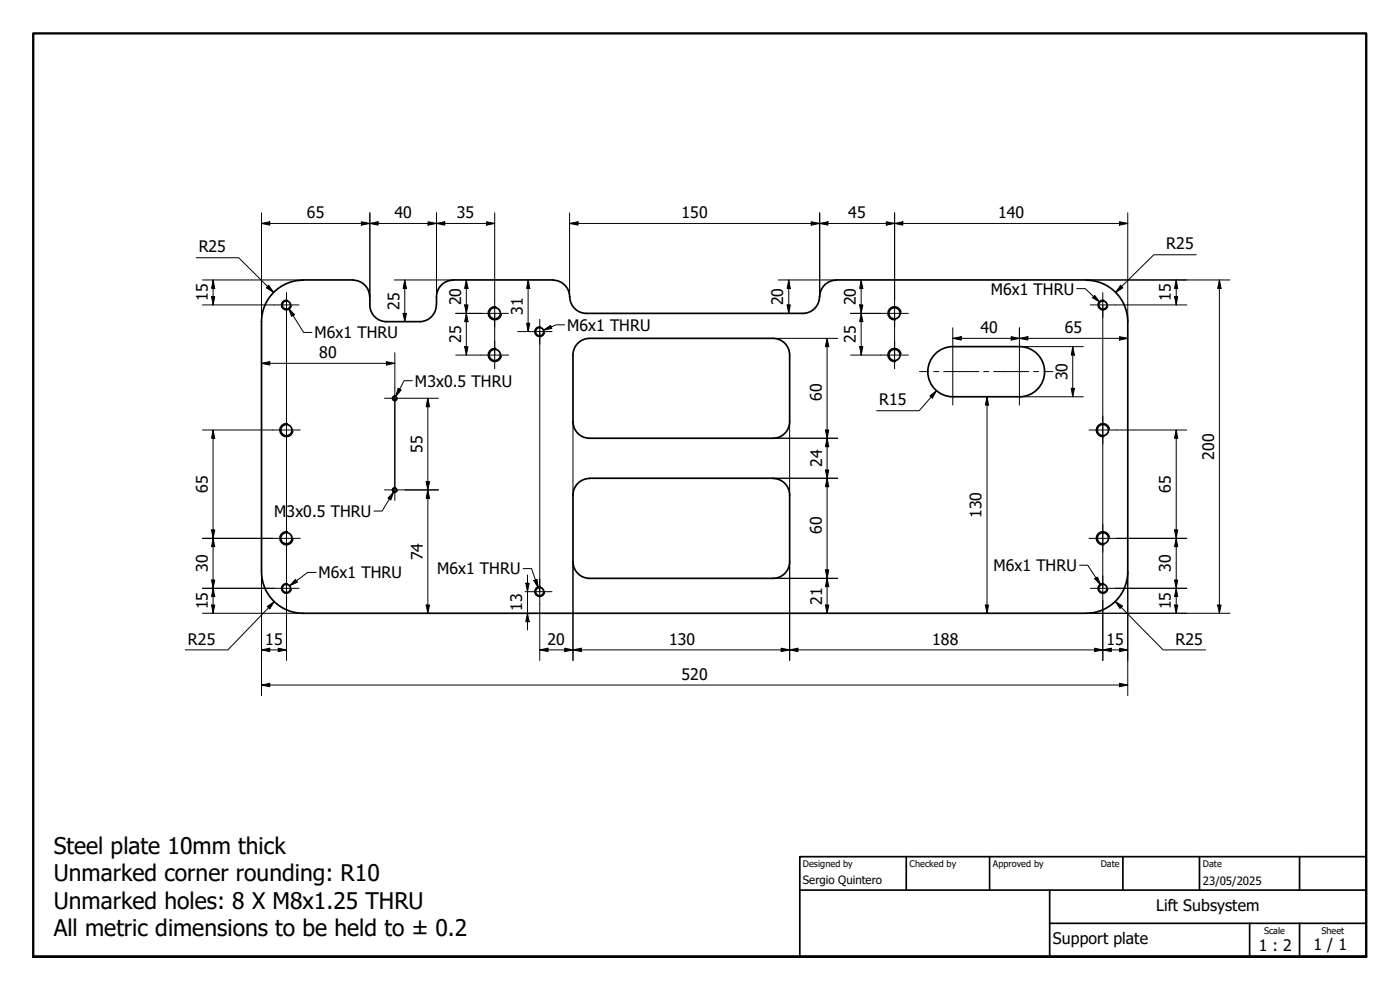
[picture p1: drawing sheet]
<svg xmlns="http://www.w3.org/2000/svg" width="420mm" height="297mm" viewBox="0 0 420 297" stroke-linecap="round" stroke-linejoin="round" font-family="sans-serif">
<!-- layer: Visible (ISO) -->
<g fill="none" stroke="#000" stroke-width=".51">
<path d="M78.5 96.5v75a12.5 12.5 0 0 0 12.5 12.5M91 84.1a12.5 12.5 0 0 0-12.5 12.4M91 84h15M106 84.1a5 5 0 0 1 4.9 4.9M111 89v2.5M111 91.5a5 5 0 0 0 5 5M130.9 91.5a5 5 0 0 1-4.9 5h-10M131 89v2.5M131 89a5 5 0 0 1 5-4.9l30-.1a5.1 5.1 0 0 1 4.9 5M171 89a5 5 0 0 0 5 5M176 94h65M245.9 89a5 5 0 0 1-4.9 5"/>
<path d="M325.9 84l-74.9 .1a5 5 0 0 0-5 4.9M326 84.1a12.5 12.5 0 0 1 12.5 12.4M338.5 96.5v75a12.5 12.5 0 0 1-12.5 12.5M176.9 101.5a5 5 0 0 0-4.9 5v20M177 101.5h55a5 5 0 0 1 5 5v20M285.9 104h20.1a7.5 7.5 0 0 1 7.5 7.5 7.5 7.5 0 0 1-7.5 7.5h-20.1M286 104a7.5 7.5 0 0 0-7.6 7.5 7.5 7.5 0 0 0 7.6 7.5M172 126.5a5 5 0 0 0 4.9 5M237 126.5a5 5 0 0 1-5 5h-55M172 148.5v20a5 5 0 0 0 4.9 5M176.9 143.6a5 5 0 0 0-4.9 4.9M177 143.5l55 .1a5 5 0 0 1 5 4.9"/>
<path d="M237 148.5v20a5 5 0 0 1-5 5h-55M91 184h234.9"/>
<circle cx="85.9" cy="91.5" r="1.24"/>
<circle cx="148.5" cy="94" r="1.68"/>
<circle cx="162" cy="99.5" r="1.24"/>
<circle cx="268.4" cy="94" r="1.68"/>
<circle cx="331" cy="91.5" r="1.24"/>
<circle cx="118.5" cy="119.5" r=".6"/>
<circle cx="148.5" cy="106.5" r="1.68"/>
<circle cx="268.4" cy="106.5" r="1.68"/>
<circle cx="85.9" cy="129" r="1.68"/>
<circle cx="331" cy="129" r="1.68"/>
<circle cx="118.5" cy="147" r=".6"/>
<circle cx="85.9" cy="176.5" r="1.24"/>
<circle cx="85.9" cy="161.5" r="1.68"/>
<circle cx="162" cy="177.5" r="1.24"/>
<circle cx="331" cy="176.5" r="1.24"/>
<circle cx="331" cy="161.5" r="1.68"/>
</g>
<!-- layer: Visible Narrow (ISO) -->
<g fill="none" stroke="#000" stroke-width=".38">
<path d="M86.2 90.1a1.49 1.49 0 0 0-1.7 1.2 1.49 1.49 0 0 0 1.2 1.7 1.49 1.49 0 0 0 1.7-1.2M148.8 92a2 2 0 0 0-2.3 1.7 2 2 0 0 0 1.6 2.3 2 2 0 0 0 2.4-1.7M162.2 98.1a1.49 1.49 0 0 0-1.7 1.2 1.49 1.49 0 0 0 1.2 1.7 1.49 1.49 0 0 0 1.7-1.2M270.4 93.7a2 2 0 0 0-2.3-1.7 2 2 0 0 0-1.6 2.3 2 2 0 0 0 2.3 1.7M331.3 90.1a1.49 1.49 0 0 0-1.8 1.2 1.49 1.49 0 0 0 1.2 1.7 1.49 1.49 0 0 0 1.8-1.2M118.6 118.8a.73 .73 0 0 0-.9 .6 .73 .73 0 0 0 .6 .8 .73 .73 0 0 0 .9-.5M148.8 104.5a2 2 0 0 0-2.3 1.7 2 2 0 0 0 1.6 2.3 2 2 0 0 0 2.4-1.6M270.4 106.2a2 2 0 0 0-2.3-1.7 2 2 0 0 0-1.6 2.4 2 2 0 0 0 2.3 1.6M86.3 127.1a2 2 0 0 0-2.3 1.6 2 2 0 0 0 1.6 2.3 2 2 0 0 0 2.3-1.6M333 128.7a2 2 0 0 0-2.4-1.6 2 2 0 0 0-1.6 2.3 2 2 0 0 0 2.3 1.6M86.3 159.5a2 2 0 0 0-2.3 1.7 2 2 0 0 0 1.6 2.3 2 2 0 0 0 2.3-1.7M118.6 146.3a.73 .73 0 0 0-.9 .6 .73 .73 0 0 0 .6 .8 .73 .73 0 0 0 .9-.6"/>
<path d="M86.2 175.1a1.49 1.49 0 0 0-1.7 1.2 1.49 1.49 0 0 0 1.2 1.7 1.49 1.49 0 0 0 1.7-1.2M162.2 176a1.49 1.49 0 0 0-1.7 1.2 1.49 1.49 0 0 0 1.2 1.8 1.49 1.49 0 0 0 1.7-1.2M331.3 175.1a1.49 1.49 0 0 0-1.8 1.2 1.49 1.49 0 0 0 1.2 1.7 1.49 1.49 0 0 0 1.8-1.2M333 161.2a2 2 0 0 0-2.4-1.7 2 2 0 0 0-1.6 2.3 2 2 0 0 0 2.3 1.7"/>
</g>
<!-- layer: Title (ISO) -->
<path d="M240 257h170v30.1h-170zM272 257v10.1M297 257v10.1M337 257v10.1M360 257v10.1M390 257v10.1M240 267.1h170M315 277h95M315 267.1v20M375 277v10.1M390 277v10.1" fill="none" stroke="#000" stroke-width=".51"/>
<!-- layer: Border (ISO) -->
<path d="M10 287.1v-277.1h400v277.1h-400h400" fill="none" stroke="#000" stroke-width=".7"/>
<!-- layer: Sketch Geometry (ISO) -->
<path d="M86 91.5v85M148.5 94v12.5M162 99.5v78M268.5 94v12.5M331 91.5v85M118.5 119.5v27.5M172 126.5v22M237 126.5v22" fill="none" stroke="#000" stroke-width=".3"/>
<!-- layer: Center Mark (ISO) -->
<g fill="none" stroke="#000" stroke-width=".3">
<path d="M82.2 91.5h7.5M86 87.8v7.4M148.5 89.8v4.2h-4.2M152.6 94h-4.1v4.2M158.2 99.5h7.5M162 95.8v7.4M264.3 94h8.3M268.5 89.8v8.4M327.2 91.5h7.5M331 87.8v7.4M115.4 119.5h6.2M118.5 116.4v6.2"/>
<path d="M144.3 106.5h8.4M148.5 102.3v8.4M264.3 106.5h8.3M268.5 102.3v8.4M285.9 101.5v20M305.9 101.5v20M81.8 129h8.3M86 124.8v8.4M326.8 129h8.4M331 124.8v8.4M86 157.3v8.4M115.4 147h6.2"/>
<path d="M118.5 143.9v6.3M331 157.3v8.4M81.8 161.5h8.3M82.2 176.5h7.5M86 172.8v7.5M158.2 177.5h7.5M162 173.8v7.5M326.8 161.5h8.4M327.2 176.5h7.5M331 172.8v7.5"/>
</g>
<!-- layer: Symbol (ISO) -->
<g fill="none" stroke="#000" stroke-width=".3">
<path d="M86.6 92.6l1.8 1.8-.9 .5zM86.6 92.6l4.5 7.1h2.5M163.1 99l2.1-1.4 .4 .9zM169.4 97.5h-2.5l-3.8 1.5M323.2 86.6h2.5l4.4 4.1M328.5 88.6l1.6 2.1-2.2-1.4zM119.5 116.5l.9 .5-1.7 2zM123.8 114.2h-2.5l-2.6 4.8M118.2 147.6l-.9 2.4-.8-.5zM118.2 147.6l-3.5 5.7h-2.5M88.6 173.8l.7 .9-2.4 1.1zM94.9 171.8h-2.6l-5.4 4"/>
<path d="M157 170.6h2.5l2 5.8M160.2 174.2l1-.4 .3 2.6zM324 169.6h2.5l3.8 5.9M328.5 173.7l.9-.5 .9 2.3z"/>
</g>
<path d="M86.6 92.6l1.8 1.8-.9 .5zM163.1 99l2.1-1.4 .4 .9zM328.5 88.6l1.6 2.1-2.2-1.4zM119.5 116.5l.9 .5-1.7 2zM118.2 147.6l-.9 2.4-.8-.5zM88.6 173.8l.7 .9-2.4 1.1zM160.2 174.2l1-.4 .3 2.6zM328.5 173.7l.9-.5 .9 2.3z" fill="#000"/>
<!-- layer: Centerline (ISO) -->
<path d="M276 111.5h2.7M280.2 111.5h1.5M283.2 111.5h10.6M295.2 111.5h1.5M298.2 111.5h10.5M310.2 111.5h1.5M313.2 111.5h2.8" fill="none" stroke="#000" stroke-width=".3"/>
<!-- layer: Dimension (ISO) -->
<g fill="none" stroke="#000" stroke-width=".3">
<path d="M58.9 77.3h12.7l10.5 10.4M78.5 67l2.5-.5v1zM78.5 67h70M78.5 63.9v32.6M108.5 66.5l2.5 .5-2.5 .5zM111 67l2.5-.5v1zM111 63.9v25.1M128.5 66.5l2.5 .5-2.5 .5zM131 67l2.5-.5v1zM131 63.9v25.1M146 66.5l2.5 .5-2.5 .5zM148.5 63.9v25.9"/>
<path d="M170.9 67l2.6-.5v1zM170.9 67h167.6M170.9 63.9v25.1M243.5 66.5l2.5 .5-2.5 .5zM246 67l2.5-.5v1zM246 63.9v25.1M266 66.5l2.5 .5-2.5 .5zM268.5 67l2.5-.5v1zM268.5 63.9v25.9M336 66.5l2.5 .5-2.5 .5zM338.5 63.9v32.6M359 76.4h-12.7l-11.5 11.3"/>
<path d="M60.8 84h30.2M60.8 91.5h21.4M63.5 89h1l-.6 2.5zM63.9 84l.6 2.5h-1zM63.9 84v7.5M80.6 85.6l1.5 2.1-2.2-1.4zM118.3 84h17.7M121 94h1l-.5 2.5zM121.5 84l.5 2.5h-1zM121.5 84v12.5M136.8 94h7.5M139.4 91.5h1.1l-.5 2.5z"/>
<path d="M140 84l.5 2.5h-1.1zM140 94l.5 2.5h-1.1zM140 84v22.5M155.3 99.5h2.9M158.1 97h.9l-.5 2.5zM158.5 84l.5 2.5h-.9zM158.5 84v15.5M233.6 84h17.4M236.2 91.5h1l-.5 2.5zM236.7 84l.5 2.5h-1zM236.7 84v10M255.3 94h9"/>
<path d="M258 91.5h1l-.6 2.5zM258.4 84l.6 2.5h-1zM258.4 94l.6 2.5h-1zM258.4 84v22.5M285.9 98.3v3.2h52.6M305.9 98.3v3.2M325.9 84h43.2M334.7 91.5h21.5M336.3 85.6l.7 .7-2.2 1.4zM352.5 89h.9l-.4 2.5zM353 84l.4 2.5h-.9zM353 84v7.5"/>
<path d="M366 84l.5 2.5h-1.1zM366 84v100M78.5 109l2.5-.5v1zM78.5 109h40M116 108.5l2.5 .5-2.5 .5zM118.5 105.8v10.6M121.6 119.5h10M128.4 119.5l.5 2.5h-1zM128.4 119.5v64.5M136.8 106.5h7.5M139.4 104h1.1l-.5 2.5zM232 101.5h19.4"/>
<path d="M248.2 101.5l.5 2.5h-1zM248.2 101.5v82.5M255.3 106.5h9M258 104h1l-.6 2.5zM279.1 118.8l2-1.6-1.3 2.2zM281.1 117.2l-5.3 6h-12.7M285.9 101.5l2.6-.5v1zM296.2 119l.5 2.5h-1zM296.2 119v65M303.5 101l2.4 .5-2.4 .5zM305.9 101.5l2.6-.5v1zM306.1 104h19"/>
<path d="M306.1 119h19M321.5 116.5h1l-.6 2.5zM321.9 104l.6 2.5h-1zM321.9 104v15M336 101l2.5 .5-2.5 .5zM60.8 129h21M63.9 129l.6 2.5h-1zM63.9 129v55M118.5 122.6v21.3M232 131.5h19.4M247.7 129h1l-.5 2.5zM248.2 131.5l.5 2.5h-1z"/>
<path d="M335.2 129h21M353 129l.4 2.5h-.9zM353 129v55M63.5 159h1l-.6 2.5zM121.6 147h10M127.9 144.5h1l-.5 2.5zM128.4 147l.5 2.5h-1zM232 143.5h19.4M247.7 141h1l-.5 2.5zM248.2 143.5l.5 2.5h-1zM352.5 159h.9l-.4 2.5zM60.8 176.5h21.4"/>
<path d="M60.8 161.5h21M63.5 174h1l-.6 2.5zM63.9 176.5l.6 2.5h-1zM63.9 161.5l.6 2.5h-1zM78.5 171.5v37.2M157.5 177.5h.7M157.8 175h1l-.5 2.5zM158.3 172.5v16.5M172 168.5v29.7M232 173.5h19.4M237 168.5v29.7M247.7 171h1l-.5 2.5z"/>
<path d="M248.2 173.5l.5 2.5h-1zM334.7 176.5h21.5M335.2 161.5h21M338.5 171.5v37.2M352.5 174h.9l-.4 2.5zM353 176.5l.4 2.5h-.9zM353 161.5l.4 2.5h-.9zM60.8 184h30.2M63.5 181.5h1l-.6 2.5zM78.5 195l2.5-.5v1zM78.5 195h7.5M80.2 182l2.1-1.5-1.3 2.2z"/>
<path d="M82.3 180.5l-13.9 14.5h-12.8M83.5 194.5l2.5 .5-2.5 .5zM86 180.3v17.9M127.9 181.5h1l-.5 2.5zM158.3 184l.5 2.5h-1zM162 195l2.5-.5v1zM162 195h176.5M162 181.3v16.9M169.5 194.5l2.5 .5-2.5 .5zM172 195l2.5-.5v1zM234.4 194.5l2.6 .5-2.6 .5zM237 195l2.5-.5v1z"/>
<path d="M247.7 181.5h1l-.5 2.5zM295.7 181.5h1l-.5 2.5zM325.9 184h43.2M328.5 194.5l2.5 .5-2.5 .5zM331 195l2.5-.5v1zM331 180.3v17.9M334.7 180.5l2.2 1.3-.8 .7zM334.7 180.5l14.4 14.5h12.7M336 194.5l2.5 .5-2.5 .5zM352.5 181.5h.9l-.4 2.5zM365.4 181.5h1.1l-.5 2.5zM78.5 205.5l2.5-.5v1z"/>
<path d="M78.5 205.5h260M336 205l2.5 .5-2.5 .5z"/>
</g>
<g fill="#000">
<path d="M78.5 67l2.5-.5v1zM108.5 66.5l2.5 .5-2.5 .5zM111 67l2.5-.5v1zM128.5 66.5l2.5 .5-2.5 .5zM131 67l2.5-.5v1zM146 66.5l2.5 .5-2.5 .5zM170.9 67l2.6-.5v1zM243.5 66.5l2.5 .5-2.5 .5zM246 67l2.5-.5v1zM266 66.5l2.5 .5-2.5 .5zM268.5 67l2.5-.5v1zM336 66.5l2.5 .5-2.5 .5z"/>
<path d="M63.5 89h1l-.6 2.5zM63.9 84l.6 2.5h-1zM80.6 85.6l1.5 2.1-2.2-1.4zM121 94h1l-.5 2.5zM121.5 84l.5 2.5h-1zM139.4 91.5h1.1l-.5 2.5zM140 84l.5 2.5h-1.1zM140 94l.5 2.5h-1.1zM158.1 97h.9l-.5 2.5zM158.5 84l.5 2.5h-.9zM236.2 91.5h1l-.5 2.5zM236.7 84l.5 2.5h-1z"/>
<path d="M258 91.5h1l-.6 2.5zM258.4 84l.6 2.5h-1zM258.4 94l.6 2.5h-1zM336.3 85.6l.7 .7-2.2 1.4zM352.5 89h.9l-.4 2.5zM353 84l.4 2.5h-.9zM366 84l.5 2.5h-1.1zM78.5 109l2.5-.5v1zM116 108.5l2.5 .5-2.5 .5zM139.4 104h1.1l-.5 2.5zM248.2 101.5l.5 2.5h-1zM258 104h1l-.6 2.5z"/>
<path d="M279.1 118.8l2-1.6-1.3 2.2zM285.9 101.5l2.6-.5v1zM303.5 101l2.4 .5-2.4 .5zM305.9 101.5l2.6-.5v1zM321.5 116.5h1l-.6 2.5zM321.9 104l.6 2.5h-1zM336 101l2.5 .5-2.5 .5zM63.9 129l.6 2.5h-1zM128.4 119.5l.5 2.5h-1zM247.7 129h1l-.5 2.5zM248.2 131.5l.5 2.5h-1zM296.2 119l.5 2.5h-1z"/>
<path d="M353 129l.4 2.5h-.9zM63.5 159h1l-.6 2.5zM127.9 144.5h1l-.5 2.5zM128.4 147l.5 2.5h-1zM247.7 141h1l-.5 2.5zM248.2 143.5l.5 2.5h-1zM352.5 159h.9l-.4 2.5zM63.5 174h1l-.6 2.5zM63.9 176.5l.6 2.5h-1zM63.9 161.5l.6 2.5h-1zM157.8 175h1l-.5 2.5zM247.7 171h1l-.5 2.5z"/>
<path d="M248.2 173.5l.5 2.5h-1zM352.5 174h.9l-.4 2.5zM353 176.5l.4 2.5h-.9zM353 161.5l.4 2.5h-.9zM63.5 181.5h1l-.6 2.5zM78.5 195l2.5-.5v1zM80.2 182l2.1-1.5-1.3 2.2zM83.5 194.5l2.5 .5-2.5 .5zM127.9 181.5h1l-.5 2.5zM158.3 184l.5 2.5h-1zM162 195l2.5-.5v1zM169.5 194.5l2.5 .5-2.5 .5z"/>
<path d="M172 195l2.5-.5v1zM234.4 194.5l2.6 .5-2.6 .5zM237 195l2.5-.5v1zM247.7 181.5h1l-.5 2.5zM295.7 181.5h1l-.5 2.5zM328.5 194.5l2.5 .5-2.5 .5zM331 195l2.5-.5v1zM336 194.5l2.5 .5-2.5 .5zM334.7 180.5l2.2 1.3-.8 .7zM352.5 181.5h.9l-.4 2.5zM365.4 181.5h1.1l-.5 2.5zM78.5 205.5l2.5-.5v1z"/>
<path d="M336 205l2.5 .5-2.5 .5z"/>
</g>
<g font-size="6.9">
<text x="16.1" y="256.1">Steel plate 10mm thick</text>
<text x="16.1" y="264.4">Unmarked corner rounding: R10</text>
<text x="16.1" y="272.6">Unmarked holes: 8 X M8x1.25 THRU</text>
<text x="16.1" y="280.8">All metric dimensions to be held to ± 0.2</text>
</g>
<g font-size="4.8">
<text x="92.1" y="65.4">65</text>
<text x="118.4" y="65.4">40</text>
<text x="137.1" y="65.4">35</text>
<text x="204.5" y="65.4">150</text>
<text x="254.6" y="65.4">45</text>
<text x="299.5" y="65.4">140</text>
<text x="59.6" y="75.7">R25</text>
<text x="350" y="74.9">R25</text>
<text x="297.4" y="88.4">M6x1 THRU</text>
<text x="62.4" y="90.4" transform="rotate(-90 62.4 90.4)">15</text>
<text x="119.9" y="92.9" transform="rotate(-90 119.9 92.9)">25</text>
<text x="138.4" y="91.6" transform="rotate(-90 138.4 91.6)">20</text>
<text x="156.9" y="94.4" transform="rotate(-90 156.9 94.4)">31</text>
<text x="235.1" y="91.6" transform="rotate(-90 235.1 91.6)">20</text>
<text x="256.9" y="91.6" transform="rotate(-90 256.9 91.6)">20</text>
<text x="351.3" y="90.4" transform="rotate(-90 351.3 90.4)">15</text>
<text x="94.4" y="101.5">M6x1 THRU</text>
<text x="170.2" y="99.2">M6x1 THRU</text>
<text x="294.3" y="99.9">40</text>
<text x="319.6" y="99.9">65</text>
<text x="95.8" y="107.4">80</text>
<text x="138.4" y="102.9" transform="rotate(-90 138.4 102.9)">25</text>
<text x="256.9" y="102.9" transform="rotate(-90 256.9 102.9)">25</text>
<text x="124.5" y="116">M3x0.5 THRU</text>
<text x="320.4" y="114.2" transform="rotate(-90 320.4 114.2)">30</text>
<text x="246.6" y="120.3" transform="rotate(-90 246.6 120.3)">60</text>
<text x="263.8" y="121.7">R15</text>
<text x="126.8" y="135.9" transform="rotate(-90 126.8 135.9)">55</text>
<text x="364.4" y="138" transform="rotate(-90 364.4 138)">200</text>
<text x="246.7" y="140.1" transform="rotate(-90 246.7 140.1)">24</text>
<text x="62.4" y="147.9" transform="rotate(-90 62.4 147.9)">65</text>
<text x="351.3" y="147.9" transform="rotate(-90 351.3 147.9)">65</text>
<text x="82.3" y="155.1">M</text>
<text x="86" y="155.1">3x0.5 THRU</text>
<text x="294.6" y="155.4" transform="rotate(-90 294.6 155.4)">130</text>
<text x="246.6" y="160.3" transform="rotate(-90 246.6 160.3)">60</text>
<text x="62.4" y="171.6" transform="rotate(-90 62.4 171.6)">30</text>
<text x="95.6" y="173.5">M6x1 THRU</text>
<text x="126.9" y="168.1" transform="rotate(-90 126.9 168.1)">74</text>
<text x="131.2" y="172.3">M6x1 THRU</text>
<text x="298.1" y="171.4">M6x1 THRU</text>
<text x="351.3" y="171.6" transform="rotate(-90 351.3 171.6)">30</text>
<text x="62.4" y="182.9" transform="rotate(-90 62.4 182.9)">15</text>
<text x="156.7" y="183.4" transform="rotate(-90 156.7 183.4)">13</text>
<text x="246.7" y="181.4" transform="rotate(-90 246.7 181.4)">21</text>
<text x="351.3" y="182.9" transform="rotate(-90 351.3 182.9)">15</text>
<text x="56.4" y="193.4">R25</text>
<text x="79.6" y="193.4">15</text>
<text x="164.3" y="193.4">20</text>
<text x="200.8" y="193.4">130</text>
<text x="279.8" y="193.4">188</text>
<text x="332.1" y="193.4">15</text>
<text x="352.8" y="193.4">R25</text>
<text x="204.5" y="203.9">520</text>
<text x="347" y="273.4">Lift Subsystem</text>
<text x="316" y="283.4">Support plate</text>
<text x="377.8" y="285.3">1 : 2</text>
<text x="394.2" y="285">1 / 1</text>
</g>
<g font-size="3.4">
<text x="241" y="265.4">Sergio Quintero</text>
<text x="361" y="265.5">23/05/2025</text>
</g>
<g font-size="2.7">
<text x="241" y="260.1">Designed by</text>
<text x="273" y="260.1">Checked by</text>
<text x="298" y="260.1">Approved by</text>
<text x="330.3" y="260">Date</text>
<text x="361" y="260">Date</text>
<text x="379.3" y="280.1">Scale</text>
<text x="396.6" y="280.1">Sheet</text>
</g>
</svg>
